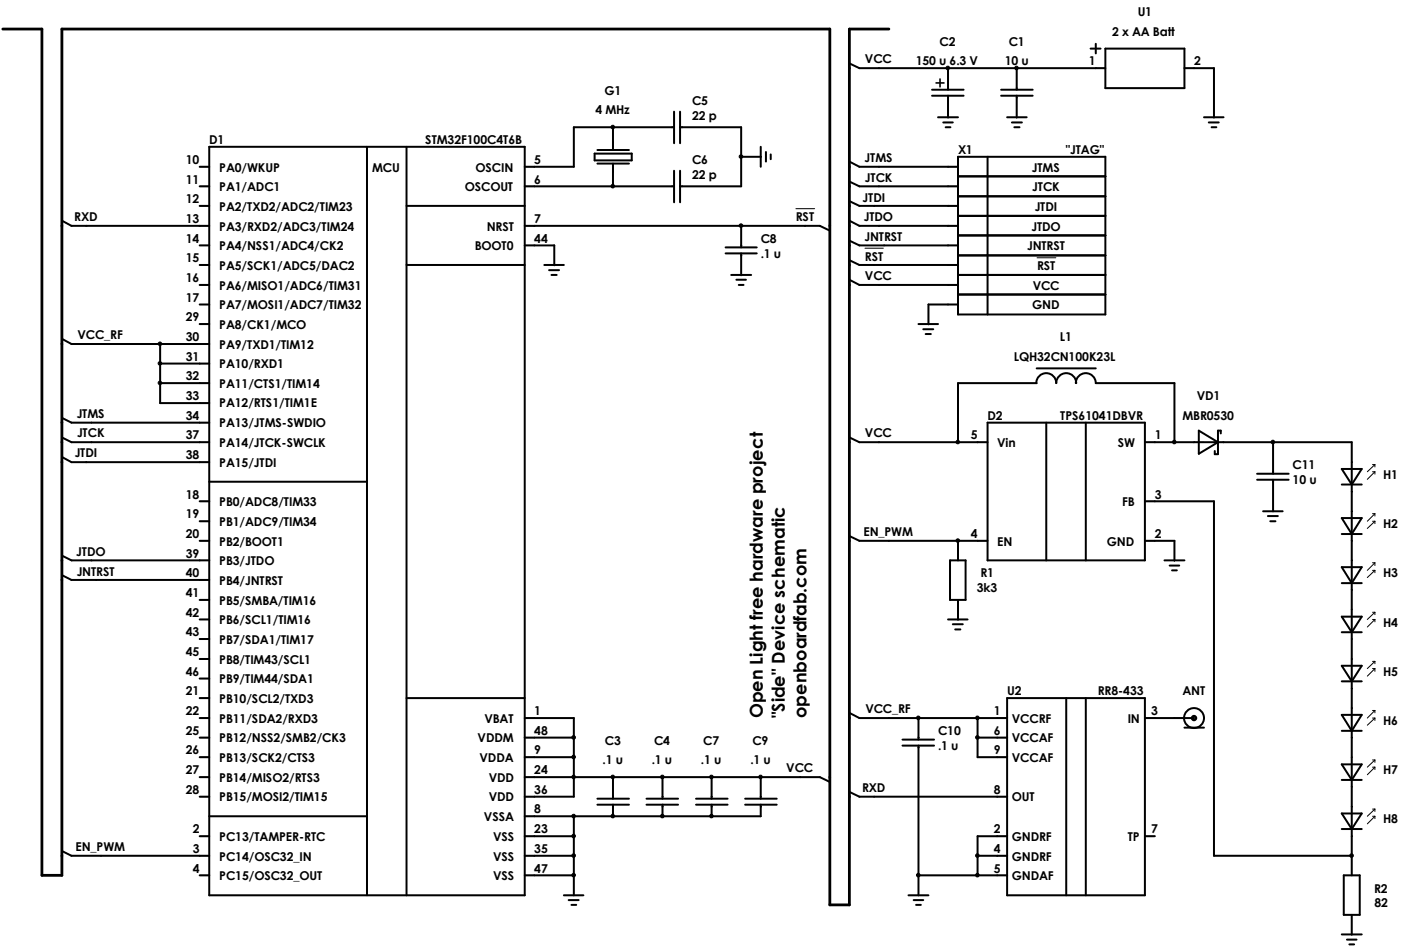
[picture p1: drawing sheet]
<svg xmlns="http://www.w3.org/2000/svg" width="297mm" height="201mm" viewBox="0 0 297 201" stroke-linecap="round" stroke-linejoin="round" font-family="sans-serif">
<g fill="#000" stroke="#000" stroke-width=".21">
<circle cx="201" cy="14.4" r=".38"/>
<circle cx="215.5" cy="14.4" r=".38"/>
<circle cx="129.9" cy="26.9" r=".38"/>
<circle cx="129.9" cy="39.5" r=".38"/>
<circle cx="157.1" cy="33.2" r=".38"/>
<circle cx="157.1" cy="47.9" r=".38"/>
<circle cx="33.9" cy="72.9" r=".38"/>
<circle cx="33.9" cy="77.1" r=".38"/>
<circle cx="33.9" cy="81.2" r=".38"/>
<circle cx="203.1" cy="93.7" r=".38"/>
<circle cx="249" cy="93.7" r=".38"/>
<circle cx="269.9" cy="93.7" r=".38"/>
<circle cx="203.1" cy="114.7" r=".38"/>
<circle cx="121.6" cy="156.4" r=".38"/>
<circle cx="194.7" cy="152.3" r=".38"/>
<circle cx="207.2" cy="156.4" r=".38"/>
<circle cx="207.2" cy="152.3" r=".38"/>
<circle cx="121.6" cy="164.8" r=".38"/>
<circle cx="121.6" cy="160.6" r=".38"/>
<circle cx="121.6" cy="173.1" r=".38"/>
<circle cx="121.6" cy="177.3" r=".38"/>
<circle cx="129.9" cy="164.8" r=".38"/>
<circle cx="129.9" cy="173.1" r=".38"/>
<circle cx="140.4" cy="164.8" r=".38"/>
<circle cx="140.4" cy="173.1" r=".38"/>
<circle cx="150.8" cy="164.8" r=".38"/>
<circle cx="150.8" cy="173.1" r=".38"/>
<circle cx="161.2" cy="164.8" r=".38"/>
<circle cx="121.6" cy="185.6" r=".38"/>
<circle cx="121.6" cy="181.5" r=".38"/>
<circle cx="194.7" cy="185.6" r=".38"/>
<circle cx="207.2" cy="185.6" r=".38"/>
<circle cx="207.2" cy="181.5" r=".38"/>
<circle cx="286.6" cy="181.5" r=".38"/>
</g>
<g fill="none" stroke="#000" stroke-width=".42">
<path d="M180.1 13.4l2.1 1.1h52.2M197.6 19h6.7M201 14.5v4.5M212.3 19h6.6M215.6 14.5v4.5M231.2 10.3h2.1M232.3 9.3v2M234.4 10.3h16.7v8.4h-16.7zM251.1 14.5h6.3v10.4M42.3 35.4h2.1M42.3 39.5h2.1M44.4 31.1h66.9v158.8h-66.9z"/>
<path d="M77.8 31.1v158.8M86.2 31.1v158.8M111.3 39.5h31.6M126.1 32.6h7.8v1.4h-7.8zM126.7 31.8h6.6M126.7 34.7h6.6M130 27v4.8M130 34.7v4.8M142.9 27h-21.2v8.4h-10.4M142.9 23.7v6.7M142.9 36.2v6.7M144.2 27h12.9v12.5h-12.9"/>
<path d="M144.2 23.7v6.7M144.2 36.2v6.7M157.1 33.3h4.2M161.3 31.1v4.3M162.4 32.2v2.1M163.4 32.7v1.1M180.1 34.3l2.1 1.1h20.9M180.1 38.5l2.1 1h20.9M197.6 20.3h6.7M198.9 24.9h4.2M200 26h2M200.5 27h1"/>
<path d="M201 20.3v4.6M203.1 33.3h31.3v33.4h-31.3zM203.1 37.4h31.3M209.4 33.3v33.4M212.3 20.3h6.6M213.5 24.9h4.2M214.5 26h2.2M215.1 27h1.1M215.6 20.3v4.6M255.3 24.9h4.1M256.3 26h2.1M256.9 27h1"/>
<path d="M13.1 46.8l2.1 1.1h29.2M42.3 56.2h2.1M42.3 43.7h2.1M42.3 52.1h2.1M86.2 56.2h25.1M86.2 43.7h25.1M111.3 47.9h62.5l2.1 1M111.3 52.1h6.2v4.1M115.4 56.2h4.1M116.4 57.3h2.1M116.9 58.3h1.1M153.8 52.5h6.6"/>
<path d="M153.8 53.7h6.6M155 58.3h4.3M156.1 59.3h2.1M157.1 47.9v4.6M157.1 53.7v4.6M180.1 59.3l2.1 1.1h20.9M180.1 55.2l2.1 1h20.9M180.1 46.8l2.1 1.1h20.9M180.1 42.7l2.1 1h20.9M180.1 51l2.1 1.1h20.9M203.1 58.3h31.3M203.1 49.9h31.3"/>
<path d="M203.1 45.8h31.3M203.1 54.2h31.3M203.1 41.6h31.3M13.1 71.9l2.1 1.1h29.2M34 73v12.5h10.4M34 77.1h10.4M42.3 60.4h2.1M42.3 64.6h2.1M42.3 68.7h2.1M156.6 60.4h1M194.7 68.7h4.2M195.7 69.8h2.2"/>
<path d="M196.3 70.8h1.1M203.1 64.6h-6.3v4.1M203.1 62.5h31.3M219.8 78.1h12.5M13.1 96.9l2.1 1.1h29.2M13.1 92.8l2.1 1h29.2M13.1 88.6l2.1 1h29.2M34 81.3h10.4M180.1 92.8l2.1 1h27.2M209.4 89.6h33.3v29.3h-33.3zM219.7 81.3a2.12 2.12 0 0 1 2.1-2.2 2.12 2.12 0 0 1 2.1 2.2 2.12 2.12 0 0 1 2.2-2.2 2.12 2.12 0 0 1 2.1 2.2M219.8 81.3h-16.7v12.5"/>
<path d="M221.8 89.6v29.3M228.1 81.3a2.12 2.12 0 0 1 2.1-2.2 2.12 2.12 0 0 1 2.1 2.2h16.7v12.5M230.2 89.6v29.3M242.7 93.8h43.9v91.9M254.2 91.3l4 2.5-4 2.4zM258.8 91.9v-.6h-.6v5h-.6v-.6M269.9 93.8v6.7M284.5 99.5h4.2l-2.1 3.3zM13.1 117.8l2.1 1.1h29.2M42.3 106.3h2.1M42.3 114.7h2.1M42.3 110.6h2.1"/>
<path d="M44.4 102.2h33.4M180.1 113.7l2.1 1h27.2M201.4 118.9h3.3v8.3h-3.3zM203.1 114.7v4.2M242.7 114.7h6.3v4.2M242.7 106.3h14.7v75.2h29.2M246.9 118.9h4.2M248 120h2M266.5 100.5h6.7M266.5 101.7h6.7M267.8 108.4h4.1M268.8 109.5h2.1"/>
<path d="M269.3 110.6h1.1M269.9 101.7v6.7M284.5 102.8h4.2M284.5 109.9h4.2l-2.1 3.4zM284.5 113.3h4.2M13.1 122l2.1 1h29.2M42.3 131.4h2.1M42.3 127.2h2.1M42.3 139.8h2.1M42.3 135.5h2.1M201 131.4h4.1M202 132.4h2.1"/>
<path d="M202.5 133.5h1.1M203.1 127.2v4.2M248.5 121h1M284.5 130.8h4.2l-2.1 3.3zM284.5 134.1h4.2M284.5 120.3h4.2l-2.1 3.4zM284.5 123.7h4.2M42.3 156.4h2.1M42.3 152.3h2.1M42.3 148.1h2.1M42.3 143.9h2.1M86.2 148.1h25.1"/>
<path d="M111.3 152.3h10.4v16.7h-10.4M111.3 156.4h10.4M180.1 151.2l2.1 1.1h31.3M191.3 156.9h6.7M191.3 158.1h6.7M194.7 152.3v4.6M194.7 158.1v31.8M207.3 152.3v8.3h6.2M207.3 156.4h6.2M213.5 148.1h29.2v41.8h-29.2zM226.1 148.1v41.8M230.2 148.1v41.8"/>
<path d="M242.7 152.3h10.5M251.1 154.3h4.2M284.5 151.6h4.2l-2.1 3.4zM284.5 155h4.2M284.5 141.2h4.2l-2.1 3.3zM284.5 144.5h4.2M42.3 169h2.1M42.3 160.6h2.1M42.3 164.8h2.1M42.3 177.4h2.1M44.4 173.1h33.4M111.3 164.8h62.5l2.1 1"/>
<path d="M111.3 160.6h10.4M111.3 177.4h10.4M121.7 173.1v16.8M126.7 169.4h6.6M126.7 170.7h6.6M130 164.8v4.6M130 170.7v2.4M137.1 169.4h6.7M137.1 170.7h6.7M140.5 164.8v4.6M140.5 170.7v2.4M147.6 169.4h6.7"/>
<path d="M147.6 170.7h6.7M150.9 164.8v4.6M150.9 170.7v2.4M158 169.4h6.7M158 170.7h6.7M161.3 164.8v4.6M161.3 170.7v2.4h-50M180.1 168l2.1 1h31.3M213.5 177.4h-6.2v8.3M242.7 177.4h2.2M284.5 172.5h4.2l-2.1 3.3zM284.5 175.8h4.2"/>
<path d="M284.5 162.1h4.2l-2.1 3.3zM284.5 165.4h4.2M13.1 180.5l2.1 1h29.2M42.3 185.7h2.1M111.3 181.5h10.4M111.3 185.7h10.4M119.5 189.9h4.2M120.6 190.9h2.1M121.2 191.9h1M192.6 189.9h4.2M193.7 190.9h2M194.2 191.9h1"/>
<path d="M194.7 185.7h18.8M207.3 181.5h6.2M284.5 198.2h4.2M284.9 185.7h3.4v8.3h-3.4zM285.6 199.3h2M286.6 194v4.2M286.1 200.3h1"/>
<circle cx="253.2" cy="152.3" r="2.12"/>
</g>
<path d="M.6 6.2h8.3v179.5h4.2v-179.5h162.8v185.7h4.2v-185.7h8.4" fill="none" stroke="#000" stroke-width=".59"/>
<g fill="none" stroke="#000" stroke-width=".21">
<path d="M186.4 14.4v.1M201 18.7h.1M215.6 18.7h.1M232.3 14.5h2.1M251.1 14.5h2.1M42.3 35.4h2.1M42.3 39.5h2.1M111.3 35.4h2M111.3 39.5h2M130 30.1v1M130 35.4v1M142.5 27h.1"/>
<path d="M142.5 39.5h.1M144.6 27h.1M144.6 39.5h.1M161.3 33.3h.2M186.4 35.3v.1M186.4 39.4v.1M201 20.7h.1M201 24.9v.2M201 35.4h2.1M201 39.5h2.1M215.6 24.9v.2M215.6 20.7h.1"/>
<path d="M257.4 24.9v.2M18.3 47.8v.1M42.3 47.9h2.1M42.3 52.1h2.1M42.3 56.2h2.1M42.3 43.7h2.1M111.3 47.9h2M111.3 52.1h2M117.5 56.2v.3M157.1 52.1h.1M157.1 54.2h.1M157.1 58.3v.3"/>
<path d="M168.7 44.3h4M170.7 47.8v.1M183.4 52.6h3.9M185.3 43.6v.1M185.3 56.1v.1M186.4 47.8v.1M187.5 52v.1M201 47.9h2.1M201 52.1h2.1M201 56.2h2.1M201 43.7h2.1M219.9 54.7h4"/>
<path d="M21.4 72.8v.2M42.3 60.4h2.1M42.3 64.6h2.1M42.3 77.1h2.1M42.3 68.7h2.1M42.3 73h2.1M186.4 60.3v.1M196.8 68.7v.3M201 60.4h2.1M201 64.6h2.1M18.3 97.9v.1M19.4 89.6h.1"/>
<path d="M19.4 93.7v.1M42.3 93.8h2.1M42.3 81.3h2.1M42.3 89.6h2.1M42.3 98h2.1M42.3 85.5h2.1M186.4 93.7v.1M207.3 93.8h2.1M219.8 81.3h.1M232.2 81.3h.1M242.7 93.8h2.2M253.2 93.8h2.1"/>
<path d="M257.4 93.8h2M286.6 98h.1M291 98.5h.5M291.5 98.5v.5M291.5 98.5l-1.6 1.6M19.4 118.8v.1M42.3 110.6h2.1M42.3 114.7h2.1M42.3 106.3h2.1M42.3 118.9h2.1M188.5 114.6v.1M203.1 118.9h.1"/>
<path d="M207.3 114.7h2.1M242.7 114.7h2.2M242.7 106.3h2.2M249 118.9v.2M269.8 100.1h.1M269.8 102.2h.1M269.9 108.4v.2M286.6 104.3h.1M286.6 114.7h.1M286.6 108.4h.1M286.6 118.9h.1M291 100.1h.5"/>
<path d="M291 110.6h.5M291 108.9h.5M291 119.4h.5M291.5 100.1v.5M291.5 108.9v.6M291.5 110.6v.5M291.5 119.4v.6M291.5 100.1l-1.6 1.6M291.5 110.6l-1.6 1.5M291.5 108.9l-1.6 1.7M291.5 119.4l-1.6 1.6M20.4 122.9v.1"/>
<path d="M42.3 131.4h2.1M42.3 139.8h2.1M42.3 127.2h2.1M42.3 123h2.1M42.3 135.5h2.1M203.1 127.2h.1M203.1 131.4v.2M286.6 125.1h.1M286.6 139.8h.1M286.6 129.3v.1M286.6 135.5v.1M291 131.4h.5"/>
<path d="M291 129.9h.5M291 121h.5M291.5 121v.5M291.5 129.9v.5M291.5 131.4v.5M291.5 131.4l-1.6 1.6M291.5 129.9l-1.6 1.5M291.5 121l-1.6 1.5M42.3 152.3h2.1M42.3 156.4h2.1M42.3 143.9h2.1M42.3 148.1h2.1"/>
<path d="M111.3 152.3h2M111.3 156.4h2M188.5 152.1v.2M194.7 156.4h.1M194.7 158.6h.1M211.4 152.3h2.1M211.4 156.4h2.1M242.7 152.3h2.2M249 152.3h2.1M286.6 156.4h.1M286.6 150.2h.1M286.6 146h.1"/>
<path d="M291 152.3h.5M291 150.7h.5M291 141.8h.5M291 140.3h.5M291.5 140.3v.5M291.5 141.8v.6M291.5 150.7v.5M291.5 152.3v.5M291.5 152.3l-1.6 1.5M291.5 150.7l-1.6 1.6M291.5 141.8l-1.6 1.6M291.5 140.3l-1.6 1.5"/>
<path d="M42.3 169h2.1M42.3 177.4h2.1M42.3 160.6h2.1M42.3 164.8h2.1M111.3 173.1h2M111.3 169h2M111.3 177.4h2M111.3 160.6h2M111.3 164.8h2M130 169h.1M130 171.1h.1M140.5 169h.1"/>
<path d="M140.5 171.1h.1M150.9 169h.1M150.9 171.1h.1M161.3 169h.1M161.3 171.1h.1M169.7 164.7v.1M185.3 168.9v.1M211.4 169h2.1M211.4 177.4h2.1M211.4 160.6h2.1M242.7 177.4h2.2M286.6 177.4h.1"/>
<path d="M286.6 171.1h.1M286.6 160.6v.1M286.6 166.9h.1M291 173.1h.5M291 171.6h.5M291 162.7h.5M291 161.2h.5M291.5 161.2v.5M291.5 162.7v.5M291.5 171.6v.5M291.5 173.1v.5M291.5 173.1l-1.6 1.6"/>
<path d="M291.5 171.6l-1.6 1.5M291.5 162.7l-1.6 1.6M291.5 161.2l-1.6 1.5M21.4 181.4v.1M42.3 181.5h2.1M42.3 185.7h2.1M111.3 181.5h2M111.3 185.7h2M121.7 189.9v.2M194.7 189.9v.2M211.4 181.5h2.1M211.4 185.7h2.1"/>
<path d="M286.6 185.7h.1M286.6 194h.1M286.6 198.2v.2"/>
</g>
<circle cx="253.2" cy="152.3" r=".42" fill="none" stroke="#000" stroke-width=".51"/>
<path d="M198.5 17.6h1.7M199.3 16.7v1.7" fill="none" stroke="#000" stroke-width=".34"/>
<g font-size="3.8">
<text x="161.7" y="152.3" transform="rotate(-90 161.7 152.3)">Open Light free hardware project</text>
<text x="166.4" y="152.3" transform="rotate(-90 166.4 152.3)">&quot;Side&quot; Device schematic</text>
<text x="171" y="152.3" transform="rotate(-90 171 152.3)">openboardfab.com</text>
</g>
<g font-size="2.6">
<text x="241.2" y="3.5">U1</text>
<text x="199.2" y="9.7">C2</text>
<text x="213.9" y="9.7">C1</text>
<text x="235.8" y="7.6">2 x AA Batt</text>
<text x="183.4" y="13.4">VCC</text>
<text x="194.1" y="13.9">150 u 6.3 V</text>
<text x="213" y="13.9">10 u</text>
<text x="230.9" y="13.9">1</text>
<text x="253.2" y="13.9">2</text>
<text x="128.2" y="20.1">G1</text>
<text x="146.7" y="22.2">C5</text>
<text x="126.2" y="24.3">4 MHz</text>
<text x="146.7" y="25.5">22 p</text>
<text x="39.4" y="34.8">10</text>
<text x="44.4" y="30.5">D1</text>
<text x="90.2" y="30.5">STM32F100C4T6B</text>
<text x="113.3" y="34.8">5</text>
<text x="146.7" y="34.8">C6</text>
<text x="183.3" y="34.4">JTMS</text>
<text x="203.1" y="32.7">X1</text>
<text x="226" y="32.7">&quot;JTAG&quot;</text>
<text x="39.4" y="38.9">11</text>
<text x="46.5" y="40.5">PA1/ADC1</text>
<text x="46.5" y="36.4">PA0/WKUP</text>
<text x="78.9" y="36.4">MCU</text>
<text x="98.6" y="40.5">OSCOUT</text>
<text x="100.8" y="36.4">OSCIN</text>
<text x="113.3" y="38.9">6</text>
<text x="146.7" y="37.9">22 p</text>
<text x="183.4" y="38.5">JTCK</text>
<text x="218.8" y="36.4">JTMS</text>
<text x="218.9" y="40.5">JTCK</text>
<text x="15.7" y="46.9">RXD</text>
<text x="39.4" y="47.3">13</text>
<text x="39.4" y="43.1">12</text>
<text x="46.5" y="44.7">PA2/TXD2/ADC2/TIM23</text>
<text x="113.3" y="47.3">7</text>
<text x="168.7" y="46.9">RST</text>
<text x="182.9" y="42.7">JTDI</text>
<text x="183.1" y="46.9">JTDO</text>
<text x="219.4" y="44.7">JTDI</text>
<text x="39.4" y="51.5">14</text>
<text x="46.5" y="53.1">PA4/NSS1/ADC4/CK2</text>
<text x="46.5" y="48.9">PA3/RXD2/ADC3/TIM24</text>
<text x="100.7" y="53.1">BOOT0</text>
<text x="103.2" y="48.9">NRST</text>
<text x="113.3" y="51.5">44</text>
<text x="161.3" y="51.5">C8</text>
<text x="183.3" y="51">JNTRST</text>
<text x="217.8" y="53.1">JNTRST</text>
<text x="218.7" y="48.9">JTDO</text>
<text x="39.4" y="59.8">16</text>
<text x="39.4" y="55.6">15</text>
<text x="46.5" y="57.2">PA5/SCK1/ADC5/DAC2</text>
<text x="161.3" y="54.7">.1 u</text>
<text x="183.4" y="55.3">RST</text>
<text x="183.4" y="59.4">VCC</text>
<text x="219.9" y="57.2">RST</text>
<text x="39.4" y="64">17</text>
<text x="46.5" y="65.6">PA7/MOSI1/ADC7/TIM32</text>
<text x="46.5" y="61.4">PA6/MISO1/ADC6/TIM31</text>
<text x="218.9" y="65.6">GND</text>
<text x="218.9" y="61.4">VCC</text>
<text x="16.4" y="71.9">VCC_RF</text>
<text x="39.4" y="68.1">29</text>
<text x="46.5" y="69.7">PA8/CK1/MCO</text>
<text x="39.4" y="76.5">31</text>
<text x="39.4" y="72.4">30</text>
<text x="46.5" y="74">PA9/TXD1/TIM12</text>
<text x="215" y="76.5">LQH32CN100K23L</text>
<text x="224.7" y="72.4">L1</text>
<text x="39.4" y="80.7">32</text>
<text x="46.5" y="78.1">PA10/RXD1</text>
<text x="46.5" y="82.3">PA11/CTS1/TIM14</text>
<text x="16.3" y="88.6">JTMS</text>
<text x="39.4" y="89">34</text>
<text x="39.4" y="84.9">33</text>
<text x="46.5" y="86.4">PA12/RTS1/TIM1E</text>
<text x="209.4" y="89">D2</text>
<text x="224.8" y="89">TPS61041DBVR</text>
<text x="250.7" y="89">MBR0530</text>
<text x="253.7" y="84.9">VD1</text>
<text x="16.3" y="92.8">JTCK</text>
<text x="39.4" y="93.2">37</text>
<text x="46.5" y="90.7">PA13/JTMS-SWDIO</text>
<text x="46.5" y="94.8">PA14/JTCK-SWCLK</text>
<text x="183.4" y="92.8">VCC</text>
<text x="205.8" y="93.2">5</text>
<text x="211.4" y="94.8">Vin</text>
<text x="237" y="94.8">SW</text>
<text x="244.9" y="93.2">1</text>
<text x="15.8" y="97">JTDI</text>
<text x="39.4" y="97.4">38</text>
<text x="46.5" y="99">PA15/JTDI</text>
<text x="274.1" y="99.5">C11</text>
<text x="293.3" y="101.6">H1</text>
<text x="39.4" y="105.7">18</text>
<text x="46.5" y="107.3">PB0/ADC8/TIM33</text>
<text x="237.9" y="107.3">FB</text>
<text x="244.9" y="105.7">3</text>
<text x="274.1" y="102.7">10 u</text>
<text x="39.4" y="110">19</text>
<text x="46.5" y="111.5">PB1/ADC9/TIM34</text>
<text x="183" y="113.7">EN_PWM</text>
<text x="293.3" y="112">H2</text>
<text x="16.2" y="117.8">JTDO</text>
<text x="39.4" y="114.1">20</text>
<text x="39.4" y="118.3">39</text>
<text x="46.5" y="115.7">PB2/BOOT1</text>
<text x="46.5" y="119.9">PB3/JTDO</text>
<text x="205.8" y="114.1">4</text>
<text x="211.4" y="115.7">EN</text>
<text x="234.7" y="115.7">GND</text>
<text x="244.9" y="114.1">2</text>
<text x="16.3" y="122.1">JNTRST</text>
<text x="39.4" y="122.4">40</text>
<text x="46.5" y="124">PB4/JNTRST</text>
<text x="207.1" y="125.6">3k3</text>
<text x="207.9" y="122.4">R1</text>
<text x="293.3" y="122.4">H3</text>
<text x="39.4" y="126.6">41</text>
<text x="39.4" y="130.8">42</text>
<text x="46.5" y="128.3">PB5/SMBA/TIM16</text>
<text x="39.4" y="134.9">43</text>
<text x="46.5" y="132.4">PB6/SCL1/TIM16</text>
<text x="46.5" y="136.5">PB7/SDA1/TIM17</text>
<text x="293.3" y="132.9">H4</text>
<text x="39.4" y="139.2">45</text>
<text x="39.4" y="143.3">46</text>
<text x="46.5" y="140.8">PB8/TIM43/SCL1</text>
<text x="293.3" y="143.3">H5</text>
<text x="39.4" y="147.5">21</text>
<text x="46.5" y="144.9">PB9/TIM44/SDA1</text>
<text x="46.5" y="149.1">PB10/SCL2/TXD3</text>
<text x="213.5" y="147.5">U2</text>
<text x="232.7" y="147.5">RR8-433</text>
<text x="250.7" y="147.5">ANT</text>
<text x="39.4" y="151.7">22</text>
<text x="39.4" y="155.9">25</text>
<text x="46.5" y="153.3">PB11/SDA2/RXD3</text>
<text x="102.7" y="153.3">VBAT</text>
<text x="113.3" y="151.7">1</text>
<text x="113.3" y="155.9">48</text>
<text x="183.5" y="151.3">VCC_RF</text>
<text x="198.9" y="155.9">C10</text>
<text x="210.7" y="155.9">6</text>
<text x="210.7" y="151.7">1</text>
<text x="214.5" y="153.3">VCCRF</text>
<text x="239.1" y="153.3">IN</text>
<text x="244.1" y="151.7">3</text>
<text x="293.3" y="153.7">H6</text>
<text x="39.4" y="160">26</text>
<text x="46.5" y="157.5">PB12/NSS2/SMB2/CK3</text>
<text x="46.5" y="161.6">PB13/SCK2/CTS3</text>
<text x="101.3" y="157.5">VDDM</text>
<text x="101.7" y="161.6">VDDA</text>
<text x="113.3" y="160">9</text>
<text x="128.3" y="158">C3</text>
<text x="138.7" y="158">C4</text>
<text x="149.1" y="158">C7</text>
<text x="159.5" y="158">C9</text>
<text x="198.9" y="159.1">.1 u</text>
<text x="210.7" y="160">9</text>
<text x="214.5" y="157.5">VCCAF</text>
<text x="214.5" y="161.6">VCCAF</text>
<text x="39.4" y="164.2">27</text>
<text x="46.5" y="165.8">PB14/MISO2/RTS3</text>
<text x="103.6" y="165.8">VDD</text>
<text x="113.3" y="164.2">24</text>
<text x="127.8" y="162.1">.1 u</text>
<text x="138.2" y="162.1">.1 u</text>
<text x="148.6" y="162.1">.1 u</text>
<text x="159.1" y="162.1">.1 u</text>
<text x="166.7" y="163.8">VCC</text>
<text x="182.8" y="168">RXD</text>
<text x="293.3" y="164.2">H7</text>
<text x="39.4" y="168.4">28</text>
<text x="46.5" y="170">PB15/MOSI2/TIM15</text>
<text x="103.6" y="170">VDD</text>
<text x="113.3" y="168.4">36</text>
<text x="113.3" y="172.5">8</text>
<text x="210.7" y="168.4">8</text>
<text x="214.5" y="170">OUT</text>
<text x="40.9" y="176.8">2</text>
<text x="46.5" y="178.3">PC13/TAMPER-RTC</text>
<text x="102.6" y="174.1">VSSA</text>
<text x="104.6" y="178.3">VSS</text>
<text x="113.3" y="176.8">23</text>
<text x="210.7" y="176.8">2</text>
<text x="214.5" y="178.3">GNDRF</text>
<text x="239.1" y="178.3">TP</text>
<text x="244.1" y="176.8">7</text>
<text x="293.3" y="174.6">H8</text>
<text x="16" y="180.5">EN_PWM</text>
<text x="40.9" y="180.9">3</text>
<text x="40.9" y="185.1">4</text>
<text x="46.5" y="182.5">PC14/OSC32_IN</text>
<text x="104.6" y="182.5">VSS</text>
<text x="113.3" y="180.9">35</text>
<text x="113.3" y="185.1">47</text>
<text x="210.7" y="180.9">4</text>
<text x="210.7" y="185.1">5</text>
<text x="214.5" y="182.5">GNDRF</text>
<text x="46.5" y="186.7">PC15/OSC32_OUT</text>
<text x="104.6" y="186.7">VSS</text>
<text x="214.5" y="186.7">GNDAF</text>
<text x="291.3" y="189.3">R2</text>
<text x="291.4" y="192.4">82</text>
</g>
</svg>
